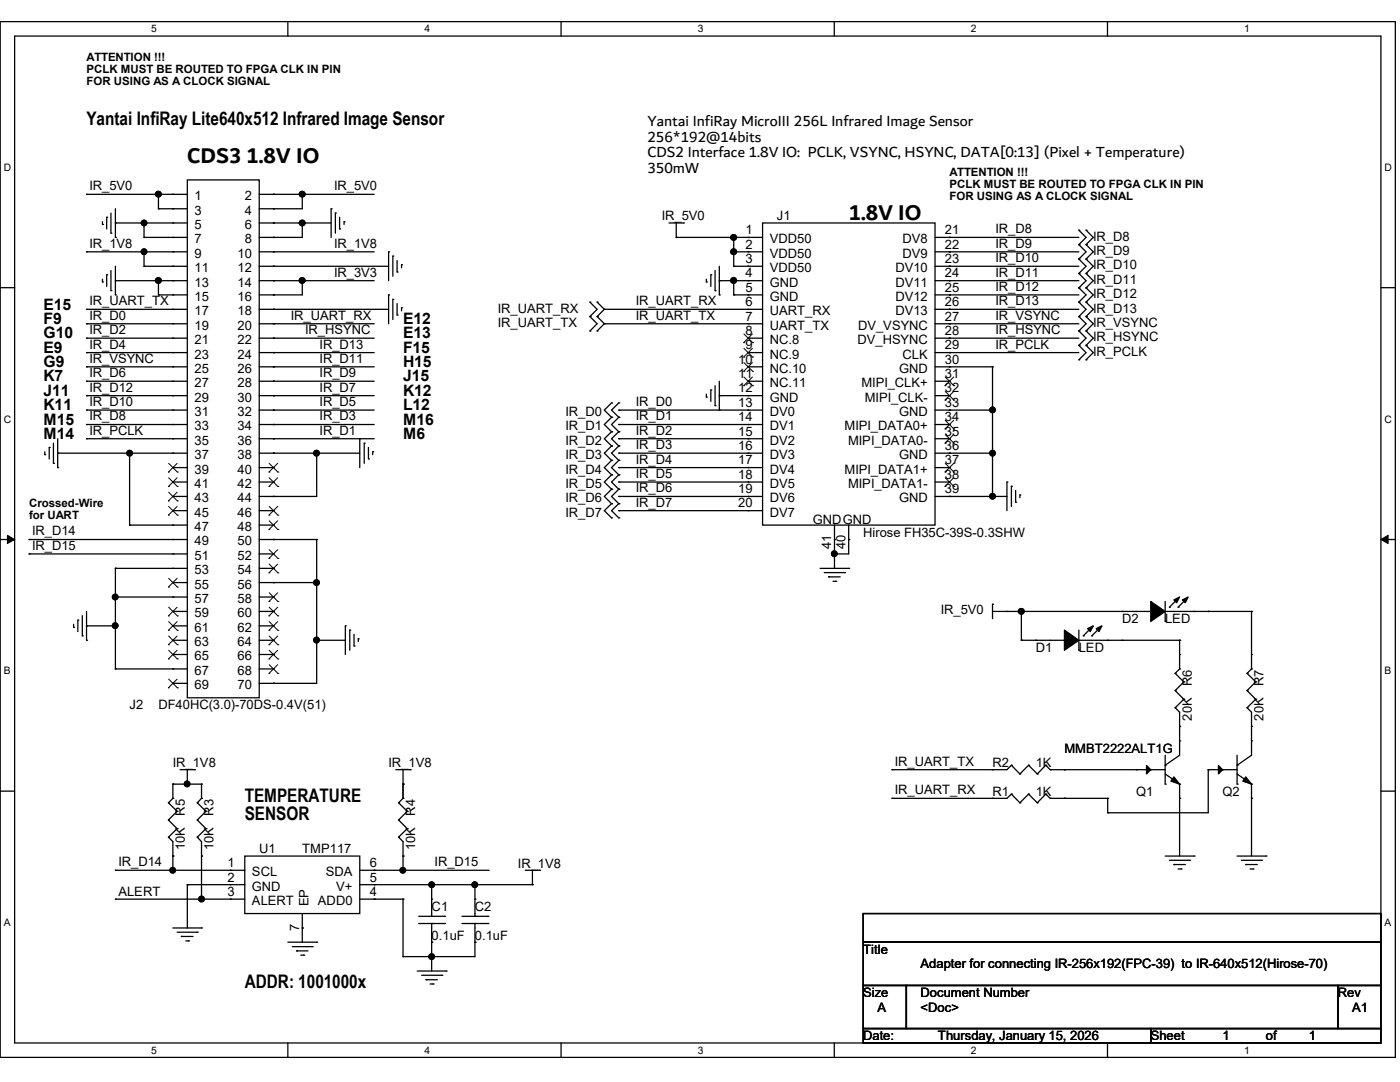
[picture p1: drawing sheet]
<svg xmlns="http://www.w3.org/2000/svg" width="279mm" height="216mm" viewBox="0 0 279 216" stroke-linecap="round" stroke-linejoin="round" font-family="sans-serif">
<path d="M0 4.3h278.5v206.7h-278.5zM2.9 7.2h272.7v200.9h-272.7z" fill="none" stroke="#000" stroke-width=".25"/>
<g fill="#fff">
<path d="M30.2 4.6h1.1v2.3h-1.1z"/>
<path d="M30.2 208.4h1.1v2.3h-1.1z"/>
</g>
<path d="M57.4 4.3v2.9M57.4 208.1v2.9" fill="none" stroke="#000" stroke-width=".25"/>
<g fill="#fff">
<path d="M84.7 4.6h1.1v2.3h-1.1z"/>
<path d="M84.7 208.4h1.1v2.3h-1.1z"/>
</g>
<path d="M112 4.3v2.9M112 208.1v2.9" fill="none" stroke="#000" stroke-width=".25"/>
<g fill="#fff">
<path d="M139.2 4.6h1.1v2.3h-1.1z"/>
<path d="M139.2 208.4h1.1v2.3h-1.1z"/>
</g>
<path d="M166.5 4.3v2.9M166.5 208.1v2.9" fill="none" stroke="#000" stroke-width=".25"/>
<g fill="#fff">
<path d="M193.8 4.6h1.1v2.3h-1.1z"/>
<path d="M193.8 208.4h1.1v2.3h-1.1z"/>
</g>
<path d="M221 4.3v2.9M221 208.1v2.9" fill="none" stroke="#000" stroke-width=".25"/>
<g fill="#fff">
<path d="M248.3 4.6h1.1v2.3h-1.1z"/>
<path d="M248.3 208.4h1.1v2.3h-1.1z"/>
<path d="M.8 32.3h1.4v2.2h-1.4z"/>
<path d="M276.3 32.3h1.4v2.2h-1.4z"/>
<path d="M.8 82.5h1.4v2.3h-1.4z"/>
<path d="M276.3 82.5h1.4v2.3h-1.4z"/>
</g>
<path d="M0 57.4h2.9M275.6 57.4h2.9" fill="none" stroke="#000" stroke-width=".25"/>
<g fill="#fff">
<path d="M.8 132.8h1.3v2.2h-1.3z"/>
<path d="M276.3 132.8h1.3v2.2h-1.3z"/>
</g>
<path d="M0 107.7h2.9M275.6 107.7h2.9" fill="none" stroke="#000" stroke-width=".25"/>
<path d="M1.5 106.8l1.4 .9-1.4 .8zM275.6 107.7l1.4-.9v1.7z" fill="#000" stroke="#000" stroke-width=".2"/>
<g fill="#fff">
<path d="M.8 183h1.3v2.2h-1.3z"/>
<path d="M276.3 183h1.3v2.2h-1.3z"/>
</g>
<g fill="none" stroke="#000" stroke-width=".25">
<path d="M17.3 38.8h.1M17.3 38.8h20.1M31.6 38.8h.1M31.6 38.8v2.9M34.5 38.8h.1M37.4 35.9h14.3v103.3h-14.3zM51.7 38.8h23M54.6 38.8h.1M60.3 38.8h.1M60.3 38.8v2.9h-8.6M17.3 50.2h.1M17.3 50.2h20.1"/>
<path d="M20.4 44.8h.1M20.4 56.3h.1M20.4 44.2v.6M20.4 55.7v.6M21.3 43.3h.1M21.3 54.8h.1M21.3 43.3v2.4M21.3 54.8v2.3M22.1 46.5h.1M22.1 58h.1M22.1 42.5v4M22.1 54v4"/>
<path d="M23 47.4h.1M23 58.8h.1M23 44.5h.1M23 56h.1M23 41.7v5.7M23 53.1v5.7M23 44.5h14.4M23 56h14.4M28.7 44.5h.1M28.7 47.4h.1M28.7 50.2h.1M28.7 53.1h.1"/>
<path d="M28.7 47.4h8.7M28.7 53.1h8.7M28.7 44.5v2.9M28.7 50.2v2.9M31.6 41.7h.1M31.6 56h.1M31.6 58.8h.1M31.6 41.7h5.8M31.6 58.8h5.8M31.6 56v2.8M34.5 41.7h.1M34.5 44.5h.1"/>
<path d="M34.5 47.4h.1M34.5 50.2h.1M34.5 53.1h.1M34.5 56h.1M34.5 58.8h.1M51.7 44.5h14.4M51.7 50.2h23M51.7 53.1h25.9M51.7 56h23M54.6 41.7h.1M54.6 44.5h.1M54.6 47.4h.1"/>
<path d="M54.6 50.2h.1M54.6 53.1h.1M54.6 56h.1M54.6 58.8h.1M60.3 44.5h.1M60.3 56h.1M60.3 44.5v2.9h-8.6M60.3 56v2.8h-8.6M66.1 41.7h.1M66.1 41.7v5.7M66.9 42.5h.1M66.9 42.5v4"/>
<path d="M67.8 45.7h.1M67.8 43.3v2.4M68.7 44.2h.1M68.7 44.2v.6M77.6 50.2h.1M77.6 58.8h.1M77.6 50.2v5.8M77.6 58.8v5.8M78.4 51.1h.1M78.4 59.7h.1M78.4 51.1v4M78.4 59.7v4.1"/>
<path d="M79.2 54.3h.1M79.2 52v2.3M80.1 52.8h.1M80.1 52.8v.6M133.5 44.5h2.9M135 47.4h.1M135 44.5v2.9M135 47.4h17.2M136.4 44.5h.1M141 56.3h.1M141 55.7v.6M141.9 54.8h.1"/>
<path d="M141.9 54.8v2.3M142.7 58h.1M142.7 54v4M143.6 58.8h.1M143.6 56h.1M143.6 53.1v5.7M143.6 56h8.6M146.4 47.4h.1M146.4 50.2h.1M146.4 53.1h.1M146.4 56h.1M146.4 58.8h.1"/>
<path d="M146.4 50.2h5.8M146.4 53.1h5.8M146.4 58.8h5.8M146.4 47.4v5.7M146.4 56v2.8M149.3 47.4h.1M149.3 50.2h.1M149.3 53.1h.1M149.3 56h.1M149.3 58.8h.1M152.2 44.5h34.4v60.3h-34.4zM186.6 47.4h28.7"/>
<path d="M186.6 50.2h28.7M186.6 53.1h28.7M186.6 56h28.7M186.6 58.8h28.7M189.5 47.4h.1M189.5 50.2h.1M189.5 53.1h.1M189.5 56h.1M189.5 58.8h.1M215.3 48.8h.1M215.3 45.9h.1M215.3 51.7h.1"/>
<path d="M215.3 54.6h.1M215.3 57.4h.1M215.3 45.9l1.4 1.5-1.4 1.4M215.3 48.8l1.4 1.4-1.4 1.5M215.3 51.7l1.4 1.4-1.4 1.5M215.3 54.6l1.4 1.4-1.4 1.4M215.3 57.4l1.4 1.4-1.4 1.5M216.7 48.8h.1M216.7 45.9h.1M216.7 51.7h.1M216.7 54.6h.1M216.7 57.4h.1"/>
<path d="M216.7 45.9l1.5 1.5-1.5 1.4M216.7 48.8l1.5 1.4-1.5 1.5M216.7 51.7l1.5 1.4-1.5 1.5M216.7 54.6l1.5 1.4-1.5 1.4M216.7 57.4l1.5 1.4-1.5 1.5M17.3 61.7h.1M17.3 64.6h.1M17.3 67.5h.1M17.3 70.4h.1M17.3 73.2h.1M17.3 76.1h.1M17.3 79h.1"/>
<path d="M17.3 61.7h20.1M17.3 64.6h20.1M17.3 67.5h20.1M17.3 70.4h20.1M17.3 73.2h20.1M17.3 76.1h20.1M17.3 79h20.1M34.5 61.7h.1M34.5 64.6h.1M34.5 67.5h.1M34.5 70.4h.1M34.5 73.2h.1"/>
<path d="M34.5 76.1h.1M34.5 79h.1M51.7 61.7h25.9M51.7 64.6h23M51.7 67.5h23M51.7 70.4h23M51.7 73.2h23M51.7 76.1h23M51.7 79h23M54.6 61.7h.1M54.6 64.6h.1M54.6 67.5h.1"/>
<path d="M54.6 70.4h.1M54.6 73.2h.1M54.6 76.1h.1M54.6 79h.1M79.2 62.9h.1M79.2 60.6v2.3M80.1 61.4h.1M80.1 61.4v.6M117.7 60.3h.1M117.7 63.2h.1M117.7 66h.1M117.7 60.3l1.5 1.4-1.5 1.5"/>
<path d="M117.7 63.2l1.5 1.4-1.5 1.4M119.2 63.2h.1M119.2 60.3h.1M119.2 66h.1M119.2 60.3l1.4 1.4M119.2 63.2l1.4 1.4M120.6 61.7h.1M120.6 64.6h.1M120.6 61.7l-1.4 1.5M120.6 64.6l-1.4 1.4M120.6 61.7h31.6M120.6 64.6h31.6"/>
<path d="M141 79.2h.1M141 78.7v.5M141.9 77.8h.1M141.9 77.8v2.3M142.7 77v3.9M143.6 79h.1M143.6 76.1v5.7M143.6 79h8.6M149.3 61.7h.1M149.3 64.6h.1M149.3 67.5h.1M149.3 70.4h.1"/>
<path d="M149.3 73.2h.1M149.3 76.1h.1M149.3 79h.1M149.3 67.5h2.9M149.3 70.4h2.9M149.3 73.2h2.9M149.3 76.1h2.9M186.6 61.7h28.7M186.6 64.6h28.7M186.6 67.5h28.7M186.6 70.4h28.7M186.6 73.2h11.5"/>
<path d="M186.6 76.1h2.9M186.6 79h2.9M189.5 61.7h.1M189.5 64.6h.1M189.5 67.5h.1M189.5 70.4h.1M189.5 73.2h.1M189.5 76.1h.1M189.5 79h.1M198.1 73.2h.1M198.1 73.2v25.9M215.3 60.3h.1"/>
<path d="M215.3 63.2h.1M215.3 66h.1M215.3 68.9h.1M215.3 71.8h.1M215.3 60.3l1.4 1.4-1.4 1.5M215.3 63.2l1.4 1.4-1.4 1.4M215.3 66l1.4 1.5-1.4 1.4M215.3 68.9l1.4 1.5-1.4 1.4M216.7 60.3h.1M216.7 63.2h.1M216.7 66h.1M216.7 68.9h.1"/>
<path d="M216.7 71.8h.1M216.7 60.3l1.5 1.4-1.5 1.5M216.7 63.2l1.5 1.4-1.5 1.4M216.7 66l1.5 1.5-1.5 1.4M216.7 68.9l1.5 1.5-1.5 1.4M8.9 90.7h.1M8.9 90.1v.6M9.8 89.3h.1M9.8 89.3v2.3M10.7 92.5h.1M10.7 88.4v4.1M11.5 93.3h.1"/>
<path d="M11.5 90.4h.1M11.5 87.5v5.8M11.5 90.4h25.9M17.3 81.8h.1M17.3 84.7h.1M17.3 87.5h.1M17.3 81.8h20.1M17.3 84.7h20.1M17.3 87.5h20.1M25.9 90.4h.1M25.9 90.4v14.4M34.5 81.8h.1"/>
<path d="M34.5 84.7h.1M34.5 87.5h.1M34.5 90.4h.1M34.5 93.3h.1M34.5 96.2h.1M34.5 99.1h.1M34.5 93.3h2.9M34.5 96.2h2.9M34.5 99.1h2.9M51.7 81.8h23M51.7 84.7h23M51.7 87.5h23"/>
<path d="M51.7 90.4h20.1M51.7 93.3h2.9M51.7 96.2h2.9M54.6 81.8h.1M54.6 84.7h.1M54.6 87.5h.1M54.6 90.4h.1M54.6 93.3h.1M54.6 96.2h.1M54.6 99.1h.1M63.2 90.4h.1M63.2 90.4v8.7h-11.5"/>
<path d="M71.8 87.5h.1M71.8 87.5v5.8M72.7 88.4h.1M72.7 88.4v4.1M73.5 91.6h.1M73.5 89.3v2.3M74.4 90.1h.1M74.4 90.1v.6M122 80.4h.1M122 83.3h.1M122 86.1h.1M122 89h.1"/>
<path d="M122 91.9h.1M122 94.7h.1M122 97.6h.1M122 80.4l-1.4 1.4 1.4 1.5M122 83.3l-1.4 1.4 1.4 1.4M122 86.1l-1.4 1.4 1.4 1.5M122 89l-1.4 1.4 1.4 1.5M122 91.9l-1.4 1.4 1.4 1.4M122 94.7l-1.4 1.5 1.4 1.4M122 97.6l-1.4 1.5 1.4 1.4M123.5 80.4h.1M123.5 83.3h.1"/>
<path d="M123.5 86.1h.1M123.5 89h.1M123.5 91.9h.1M123.5 94.7h.1M123.5 97.6h.1M123.5 81.8h.1M123.5 84.7h.1M123.5 87.5h.1M123.5 90.4h.1M123.5 93.3h.1M123.5 96.2h.1M123.5 99.1h.1"/>
<path d="M123.5 80.4l-1.5 1.4 1.5 1.5M123.5 83.3l-1.5 1.4 1.5 1.4M123.5 86.1l-1.5 1.4 1.5 1.5M123.5 89l-1.5 1.4 1.5 1.5M123.5 91.9l-1.5 1.4 1.5 1.4M123.5 94.7l-1.5 1.5 1.5 1.4M123.5 97.6l-1.5 1.5 1.5 1.4M123.5 81.8h28.7M123.5 84.7h28.7M123.5 87.5h28.7M123.5 90.4h28.7M123.5 93.3h28.7"/>
<path d="M123.5 96.2h28.7M123.5 99.1h28.7M142.7 80.9h.1M143.6 81.8h.1M149.3 81.8h.1M149.3 84.7h.1M149.3 87.5h.1M149.3 90.4h.1M149.3 93.3h.1M149.3 96.2h.1M149.3 99.1h.1M186.6 81.8h11.5"/>
<path d="M186.6 84.7h2.9M186.6 87.5h2.9M186.6 90.4h11.5M186.6 93.3h2.9M186.6 96.2h2.9M186.6 99.1h14.4M189.5 81.8h.1M189.5 84.7h.1M189.5 87.5h.1M189.5 90.4h.1M189.5 93.3h.1M189.5 96.2h.1"/>
<path d="M189.5 99.1h.1M198.1 81.8h.1M198.1 90.4h.1M198.1 99.1h.1M201 96.2h.1M201 96.2v5.7M201.8 97h.1M201.8 97v4M202.7 97.9v2.3M203.5 98.8h.1M203.5 98.8v.5M5.8 107.7h.1"/>
<path d="M5.8 110.5h.1M5.8 107.7h31.6M5.8 110.5h31.6M23 113.4h.1M23 119.1h.1M23 113.4v20.1M23 113.4h14.4M23 119.1h14.4M25.9 104.8h.1M25.9 104.8h11.5M34.5 101.9h.1M34.5 104.8h.1"/>
<path d="M34.5 107.7h.1M34.5 110.5h.1M34.5 113.4h.1M34.5 116.2h.1M34.5 119.1h.1M34.5 101.9h2.9M34.5 116.2h2.9M51.7 113.4h2.9M51.7 101.9h2.9M51.7 104.8h2.9M51.7 107.7h11.5M51.7 110.5h2.9"/>
<path d="M51.7 116.2h11.5M51.7 119.1h2.9M54.6 101.9h.1M54.6 104.8h.1M54.6 107.7h.1M54.6 110.5h.1M54.6 113.4h.1M54.6 116.2h.1M54.6 119.1h.1M63.2 107.7h.1M63.2 116.2h.1M63.2 107.7v28.7h-11.5"/>
<path d="M122 100.5h.1M122 103.3h.1M122 100.5l-1.4 1.4 1.4 1.4M123.5 100.5h.1M123.5 103.3h.1M123.5 101.9h.1M123.5 100.5l-1.5 1.4 1.5 1.4M123.5 101.9h28.7M149.3 101.9h.1M163.7 113.4h5.7M164.5 114.3h4M165.4 115.1h.1"/>
<path d="M165.4 115.1h2.3M166.2 116h.6M166.5 107.7h.1M166.5 110.5h.1M166.5 104.8v8.6M166.8 116h.1M168.5 114.3h.1M169.4 113.4h.1M169.4 107.7h.1M169.4 104.8v5.7h-2.9M202.7 100.2h.1M235.1 119.4l-1.7 1.8"/>
<path d="M236.9 119.4l-1.8 1.8M14.7 125.2h.1M14.7 124.6v.6M15.5 123.7h.1M15.5 123.7v2.3M16.4 126.9h.1M16.4 122.9v4M17.3 127.8h.1M17.3 124.9h.1M17.3 122v5.8M17.3 124.9h5.7M23 124.9h.1"/>
<path d="M23 133.5h.1M23 133.5h14.4M34.5 122h.1M34.5 124.9h.1M34.5 127.8h.1M34.5 130.6h.1M34.5 133.5h.1M34.5 136.4h.1M34.5 122h2.9M34.5 124.9h2.9M34.5 127.8h2.9M34.5 130.6h2.9"/>
<path d="M34.5 136.4h2.9M51.7 122h2.9M51.7 124.9h2.9M51.7 127.8h2.9M51.7 130.6h2.9M51.7 133.5h2.9M54.6 122h.1M54.6 124.9h.1M54.6 127.8h.1M54.6 130.6h.1M54.6 133.5h.1M54.6 136.4h.1"/>
<path d="M63.2 127.8h.1M63.2 127.8h5.7M68.9 124.9h.1M68.9 124.9v5.7M69.8 125.7h.1M69.8 125.7v4.1M70.7 128.9h.1M70.7 126.6v2.3M71.5 127.5h.1M71.5 127.5v.5M198.1 120.6h.1M198.1 122h31.6"/>
<path d="M198.1 120.6v2.8M201 122h.1M203.8 122h.1M203.8 127.8h.1M203.8 127.8h8.6M203.8 122v5.8M206.7 127.8h.1M212.4 127.8h.1M215.3 129.8h.1M215.3 127.8h20.1M215.3 125.7v4.1M216.2 126.9h.1"/>
<path d="M217.9 126.9h.1M217.9 125.2l-1.7 1.7M219.6 125.2l-1.7 1.7M221.1 127.8h.1M223.9 122h.1M223.9 127.8h.1M229.7 122h.1M232.5 124h.1M232.5 122h17.3M232.5 120v4M233.4 121.2h.1M234.5 137.8h.1"/>
<path d="M234.5 134.4h.1M234.5 137.8l1.8 1.7M234.5 134.4l1.8 1.7M235.1 121.2h.1M235.4 133.5h.1M235.4 130.6h.1M235.4 127.8h.1M235.4 127.8v5.7M235.4 133.5l-.9 .9M236.3 139.5h.1M236.3 136.1h.1M236.3 139.5l-1.8 1.7"/>
<path d="M236.3 136.1l-1.8 1.7M238.3 122h.1M241.1 122h.1M248.9 137.8h.1M248.9 134.4h.1M248.9 137.8l1.7 1.7M248.9 134.4l1.7 1.7M249.8 133.5h.1M249.8 130.6h.1M249.8 122h.1M249.8 122v11.5M249.8 133.5l-.9 .9"/>
<path d="M250.6 139.5h.1M250.6 136.1h.1M250.6 139.5l-1.7 1.7M250.6 136.1l-1.7 1.7M0 157.9h2.9M34.5 159.3h.1M34.5 156.5h.1M34.5 159.3l-.9 .9M34.5 156.5v2.8M34.5 156.5h5.7M35.9 153.6h2.9M37.4 156.5h.1"/>
<path d="M37.4 153.6v2.9M38.8 153.6h.1M40.2 159.3h.1M40.2 156.5h.1M40.2 159.3l-.8 .9M40.2 156.5v2.8M79 153.6h2.9M80.4 156.5h.1M80.4 159.3h.1M80.4 153.6v5.7M80.4 159.3l-.9 .9M81.9 153.6h.1"/>
<path d="M178 153.6h.1M178 159.3h.1M198.1 153.6h.1M198.1 159.3h.1M201.8 152.7h.1M201.8 158.5h.1M201.8 152.7l-.8 .9h-23M201.8 152.7l1.7 1.7M201.8 158.5l-.8 .8h-23M201.8 158.5l1.7 1.7M203.5 154.4h.1M205.3 152.7h.1"/>
<path d="M205.3 158.5h.1M205.3 152.7l-1.8 1.7M205.3 152.7l1.7 1.7M205.3 158.5l-1.8 1.7M205.3 158.5l1.7 1.7M207 154.4h.1M208.7 152.7h.1M208.7 158.5h.1M208.7 152.7l-1.7 1.7M208.7 152.7l.9 .9M208.7 158.5l-1.7 1.7M208.7 158.5l.9 .8"/>
<path d="M209.6 153.6h.1M209.6 159.3h.1M209.6 153.6h22.9M209.6 159.3h11.5M212.4 153.6h.1M212.4 159.3h.1M221.1 159.3h.1M221.1 159.3v2.9M226.8 153.6h.1M229.7 153.6h.1M232.5 152.7h.1M232.5 156.5h.1"/>
<path d="M232.5 150.7v5.8M232.5 154.4l2.9 2.1M234.5 141.2h.1M234.5 141.2l.9 .9v8.6l-2.9 2M235.4 156.5h.1M235.4 159.3h.1M235.4 147.8h.1M235.4 144.9h.1M235.4 156.5v14.3M241.1 153.6h.1M241.1 153.6h5.8M241.1 153.6v8.6h-20"/>
<path d="M244 153.6h.1M246.9 152.7h.1M246.9 156.5h.1M246.9 154.4l2.9 2.1M246.9 150.7v5.8M248.9 141.2h.1M248.9 141.2l.9 .9v8.6l-2.9 2M249.8 156.5h.1M249.8 159.3h.1M249.8 147.8h.1M249.8 144.9h.1M249.8 156.5v14.3"/>
<path d="M275.6 157.9h2.9M23 173.7h.1M23 179.4h.1M23 173.7h25.9M23 179.4h25.9M33.6 167h.1M33.6 163.6h.1M33.6 160.2h.1M33.6 167l.9 .9v5.8M33.6 163.6l1.7 1.8M33.6 160.2l1.7 1.7M34.5 170.8h.1"/>
<path d="M34.5 173.7h.1M35.3 165.4h.1M35.3 161.9h.1M35.3 165.4l-1.7 1.6M35.3 161.9l-1.7 1.7M37.4 176.5h.1M37.4 176.5v8.7M37.4 176.5h11.5M39.4 167h.1M39.4 163.6h.1M39.4 160.2h.1M39.4 167l.8 .9v11.5"/>
<path d="M39.4 163.6l1.7 1.8M39.4 160.2l1.7 1.7M40.2 170.8h.1M40.2 179.4h.1M41.1 165.4h.1M41.1 161.9h.1M41.1 165.4l-1.7 1.6M41.1 161.9l-1.7 1.7M46 173.7h.1M46 176.5h.1M46 179.4h.1M48.9 170.8h22.9v11.5h-22.9z"/>
<path d="M71.8 173.7h25.8M71.8 176.5h34.5M71.8 179.4h8.6M74.7 179.4h.1M74.7 176.5h.1M74.7 173.7h.1M79.5 167h.1M79.5 163.6h.1M79.5 160.2h.1M79.5 167l.9 .9v5.8M79.5 163.6l1.8 1.8M79.5 160.2l1.8 1.7"/>
<path d="M80.4 170.8h.1M80.4 179.4h.1M80.4 173.7h.1M80.4 179.4v11.5M81.3 165.4h.1M81.3 161.9h.1M81.3 165.4l-1.8 1.6M81.3 161.9l-1.8 1.7M86.1 179.4h.1M86.1 176.5h.1M86.1 176.5v6.3M94.8 179.4h.1"/>
<path d="M94.8 176.5h.1M94.8 176.5v6.3M104.8 173.7h2.9M106.3 176.5h.1M106.3 173.7v2.8M107.7 173.7h.1M203.5 160.2h.1M207 160.2h.1M221.1 162.2h.1M232.5 170.8h5.8M233.4 171.7h4M234.3 172.5h.1"/>
<path d="M234.3 172.5h2.3M235.1 173.4h.6M235.7 173.4h.1M237.4 171.7h.1M238.3 170.8h.1M246.9 170.8h5.7M247.7 171.7h4.1M248.6 172.5h.1M248.6 172.5h2.3M249.5 173.4h.6M250.1 173.4h.1M251.8 171.7h.1"/>
<path d="M252.6 170.8h.1M34.5 185.2h5.7M35.3 186h4.1M36.2 186.9h.1M36.2 186.9h2.3M37.1 187.7h.5M37.6 187.7h.1M39.4 186h.1M40.2 185.2h.1M57.4 188h5.8M58.3 188.9h4M59.2 189.7h.1"/>
<path d="M59.2 189.7h2.3M60 190.6h.6M60.3 185.2h.1M60.3 182.3v5.7M60.6 190.6h.1M62.3 188.9h.1M63.2 188h.1M80.4 190.9h.1M83.3 193.8h5.7M83.6 184.3h5.1M83.6 182.8h5.1M84.2 194.6h4"/>
<path d="M85 195.5h.1M85 195.5h2.3M85.9 196.3h.5M86.1 182.8h.1M86.1 184.3h.1M86.1 188h.1M86.1 190.9h.1M86.1 184.3v9.5M86.4 196.3h.1M88.2 194.6h.1M88.7 184.3h.1M88.7 182.8h.1"/>
<path d="M89 193.8h.1M92.2 184.3h5.2M92.2 182.8h5.2M94.8 182.8h.1M94.8 184.3h.1M94.8 188h.1M94.8 184.3v6.6h-14.4M97.4 184.3h.1M97.4 182.8h.1M172.3 182.3h103.3v5.7h-103.3zM172.3 188h103.3v8.6h-103.3zM172.3 196.6h8.6v8.6h-8.6z"/>
<path d="M180.9 196.6h86.1v8.6h-86.1zM267 196.6h8.6v8.6h-8.6zM172.3 205.2h57.4v2.9h-57.4zM229.7 205.2h45.9v2.9h-45.9z"/>
</g>
<g fill="#000" stroke="#000" stroke-width=".25">
<path d="M228.8 152.7l.9 .9-.9 .8zM234.3 155l1.1 1.5-1.7-.6zM243.2 152.7l.8 .9-.8 .8zM248.6 155l1.2 1.5-1.8-.6z"/>
<path d="M234.3 119.7l1.1-.6-.6 1.2z" fill-rule="evenodd"/>
<path d="M236 119.7l1.1-.6-.5 1.2z" fill-rule="evenodd"/>
<path d="M212.4 125.7l2.9 2.1-2.9 2z" fill-rule="evenodd"/>
<path d="M217 125.4l1.2-.5-.6 1.1z" fill-rule="evenodd"/>
<path d="M218.8 125.4l1.1-.5-.6 1.1z" fill-rule="evenodd"/>
<path d="M229.7 120l2.8 2-2.8 2z" fill-rule="evenodd"/>
<circle cx="31.6" cy="38.7" r=".56"/>
<circle cx="60.3" cy="38.7" r=".56"/>
<circle cx="28.7" cy="44.5" r=".55"/>
<circle cx="28.7" cy="50.2" r=".55"/>
<circle cx="31.6" cy="56" r=".56"/>
<circle cx="60.3" cy="44.5" r=".56"/>
<circle cx="60.3" cy="56" r=".56"/>
<circle cx="146.4" cy="56" r=".56"/>
<circle cx="146.4" cy="50.2" r=".56"/>
<circle cx="146.4" cy="47.4" r=".56"/>
<circle cx="25.9" cy="90.4" r=".55"/>
<circle cx="63.2" cy="90.4" r=".55"/>
<circle cx="198.1" cy="90.4" r=".55"/>
<circle cx="198.1" cy="81.8" r=".55"/>
<circle cx="198.1" cy="99" r=".55"/>
<circle cx="23" cy="119.1" r=".55"/>
<circle cx="63.2" cy="116.2" r=".55"/>
<circle cx="166.5" cy="110.5" r=".55"/>
<circle cx="23" cy="124.8" r=".55"/>
<circle cx="63.2" cy="127.7" r=".55"/>
<circle cx="203.8" cy="122" r=".56"/>
<circle cx="37.3" cy="156.4" r=".55"/>
<circle cx="34.5" cy="173.7" r=".55"/>
<circle cx="40.2" cy="179.4" r=".55"/>
<circle cx="80.4" cy="173.7" r=".55"/>
<circle cx="86.1" cy="176.5" r=".55"/>
<circle cx="94.7" cy="176.5" r=".55"/>
<circle cx="86.1" cy="190.9" r=".55"/>
</g>
<g fill="none" stroke="#000" stroke-width=".2">
<path d="M148.4 68.4h.1M148.4 71.2h.1M148.4 74.1h.1M148.4 77h.1M148.5 66.6l1.7 1.8M148.5 69.5l1.7 1.7M148.5 72.3l1.7 1.8M148.5 75.2l1.7 1.8M150.2 66.6l-1.8 1.8M150.2 69.5l-1.8 1.7M150.2 72.3l-1.8 1.8M150.2 75.2l-1.8 1.8"/>
<path d="M150.2 68.4h.1M150.2 71.2h.1M150.2 74.1h.1M150.2 77h.1M188.6 77h.1M188.6 79.8h.1M188.6 75.2l1.8 1.8M188.6 78.1l1.8 1.7M190.3 75.2l-1.7 1.8M190.3 78.1l-1.7 1.7M190.4 77h.1M190.4 79.8h.1"/>
<path d="M33.6 94.2h.1M33.6 97.1h.1M33.6 99.9h.1M33.7 98.2l1.7 1.7M33.7 92.5l1.7 1.7M33.7 95.3l1.7 1.8M35.3 92.5l-1.7 1.7M35.3 95.3l-1.7 1.8M35.3 98.2l-1.7 1.7M35.4 94.2h.1M35.4 97.1h.1M35.4 99.9h.1"/>
<path d="M53.7 94.2h.1M53.7 97.1h.1M53.7 92.5l1.8 1.7M53.7 95.3l1.8 1.8M55.4 92.5l-1.7 1.7M55.4 95.3l-1.7 1.8M55.5 94.2h.1M55.5 97.1h.1M188.6 85.6h.1M188.6 88.4h.1M188.6 94.2h.1M188.6 97.1h.1"/>
<path d="M188.6 83.9l1.8 1.7M188.6 86.7l1.8 1.7M188.6 92.5l1.8 1.7M188.6 95.3l1.8 1.8M190.3 83.9l-1.7 1.7M190.3 86.7l-1.7 1.7M190.3 92.5l-1.7 1.7M190.3 95.3l-1.7 1.8M190.4 85.6h.1M190.4 88.4h.1M190.4 94.2h.1M190.4 97.1h.1"/>
<path d="M33.6 102.8h.1M33.6 117.1h.1M33.7 101l1.7 1.8M33.7 115.4l1.7 1.7M35.3 115.4l-1.7 1.7M35.3 101l-1.7 1.8M35.4 102.8h.1M35.4 117.1h.1M53.7 102.8h.1M53.7 105.7h.1M53.7 111.4h.1M53.7 114.3h.1"/>
<path d="M53.7 101l1.8 1.8M53.7 103.9l1.8 1.8M53.7 109.7l1.8 1.7M53.7 112.6l1.8 1.7M53.7 118.3l1.8 1.7M55.4 101l-1.7 1.8M55.4 103.9l-1.7 1.8M55.4 109.7l-1.7 1.7M55.4 112.6l-1.7 1.7M55.4 118.3l-1.7 1.7M55.5 102.8h.1M55.5 105.7h.1"/>
<path d="M55.5 111.4h.1M55.5 114.3h.1M33.6 122.9h.1M33.6 125.8h.1M33.6 128.7h.1M33.6 131.5h.1M33.6 137.2h.1M33.7 121.2l1.7 1.7M33.7 124l1.7 1.8M33.7 126.9l1.7 1.8M33.7 129.8l1.7 1.7M33.7 135.5l1.7 1.7"/>
<path d="M35.3 129.8l-1.7 1.7M35.3 121.2l-1.7 1.7M35.3 124l-1.7 1.8M35.3 126.9l-1.7 1.8M35.3 135.5l-1.7 1.7M35.4 122.9h.1M35.4 125.8h.1M35.4 128.7h.1M35.4 131.5h.1M35.4 137.2h.1M53.7 120h.1M53.7 122.9h.1"/>
<path d="M53.7 125.8h.1M53.7 128.7h.1M53.7 131.5h.1M53.7 134.4h.1M53.7 121.2l1.8 1.7M53.7 124l1.8 1.8M53.7 126.9l1.8 1.8M53.7 129.8l1.8 1.7M53.7 132.6l1.8 1.8M55.4 121.2l-1.7 1.7M55.4 124l-1.7 1.8M55.4 126.9l-1.7 1.8"/>
<path d="M55.4 129.8l-1.7 1.7M55.4 132.6l-1.7 1.8M55.5 120h.1M55.5 122.9h.1M55.5 125.8h.1M55.5 128.7h.1M55.5 131.5h.1M55.5 134.4h.1"/>
</g>
<g font-size="4.6">
<text x="37.4" y="32.5">CDS3 1.8V IO</text>
<text x="169.4" y="43.9">1.8V IO</text>
</g>
<g font-size="3.7">
<text x="17.3" y="25">Yantai InfiRay Lite640x512 Infrared Image Sensor</text>
<text x="48.9" y="159.9">TEMPERATURE</text>
<text x="48.9" y="163.7">SENSOR</text>
<text x="48.9" y="197.2">ADDR: 1001000x</text>
</g>
<g font-size="3.1">
<text x="129.2" y="25.1">Yantai InfiRay MicroIII 256L Infrared Image Sensor</text>
<text x="129.2" y="28.2">256*192@14bits</text>
<text x="129.2" y="31.4">CDS2 Interface 1.8V IO: PCLK, VSYNC, HSYNC, DATA[0:13] (Pixel + Temperature)</text>
<text x="129.2" y="34.5">350mW</text>
<text x="8.7" y="61.8">E15</text>
<text x="8.7" y="64.6">F9</text>
<text x="80.4" y="64.6">E12</text>
<text x="8.7" y="67.5">G10</text>
<text x="8.7" y="70.4">E9</text>
<text x="80.4" y="67.5">E13</text>
<text x="80.4" y="70.4">F15</text>
<text x="8.7" y="73.3">G9</text>
<text x="8.7" y="76.1">K7</text>
<text x="80.4" y="73.3">H15</text>
<text x="80.4" y="76.1">J15</text>
<text x="8.7" y="79">J11</text>
<text x="8.7" y="81.9">K11</text>
<text x="80.4" y="79">K12</text>
<text x="80.4" y="81.9">L12</text>
<text x="8.7" y="84.8">M15</text>
<text x="8.7" y="87.6">M14</text>
<text x="80.4" y="84.8">M16</text>
<text x="80.4" y="87.6">M6</text>
</g>
<g font-size="2.6">
<text x="17.9" y="38">IR_5V0</text>
<text x="38.8" y="40">1</text>
<text x="48.9" y="40">2</text>
<text x="66.7" y="38">IR_5V0</text>
<text x="38.8" y="42.8">3</text>
<text x="38.8" y="45.7">5</text>
<text x="48.9" y="42.8">4</text>
<text x="48.9" y="45.7">6</text>
<text x="132.1" y="44">IR_5V0</text>
<text x="148.8" y="46.7">1</text>
<text x="155" y="44">J1</text>
<text x="188.6" y="46.7">21</text>
<text x="198.7" y="46.6">IR_D8</text>
<text x="17.9" y="49.4">IR_1V8</text>
<text x="38.8" y="48.6">7</text>
<text x="38.8" y="51.4">9</text>
<text x="47.4" y="51.4">10</text>
<text x="48.9" y="48.6">8</text>
<text x="66.7" y="49.4">IR_1V8</text>
<text x="148.8" y="49.6">2</text>
<text x="148.8" y="52.5">3</text>
<text x="153.6" y="48.6">VDD50</text>
<text x="153.6" y="51.4">VDD50</text>
<text x="180.1" y="48.6">DV8</text>
<text x="180.1" y="51.4">DV9</text>
<text x="188.6" y="49.6">22</text>
<text x="188.6" y="52.5">23</text>
<text x="198.7" y="49.4">IR_D9</text>
<text x="198.7" y="52.3">IR_D10</text>
<text x="218.2" y="48">IR_D8</text>
<text x="218.2" y="50.8">IR_D9</text>
<text x="218.2" y="53.7">IR_D10</text>
<text x="38.8" y="54.3">11</text>
<text x="38.8" y="57.2">13</text>
<text x="47.4" y="54.3">12</text>
<text x="47.4" y="57.2">14</text>
<text x="66.7" y="55.2">IR_3V3</text>
<text x="148.8" y="55.4">4</text>
<text x="148.8" y="58.2">5</text>
<text x="153.6" y="54.3">VDD50</text>
<text x="153.6" y="57.2">GND</text>
<text x="178.7" y="54.3">DV10</text>
<text x="178.7" y="57.2">DV11</text>
<text x="188.6" y="55.4">24</text>
<text x="188.6" y="58.2">25</text>
<text x="198.7" y="55.2">IR_D11</text>
<text x="198.7" y="58">IR_D12</text>
<text x="218.2" y="56.6">IR_D11</text>
<text x="218.2" y="59.5">IR_D12</text>
<text x="17.9" y="60.9">IR_UART_TX</text>
<text x="17.9" y="63.8">IR_D0</text>
<text x="38.8" y="60">15</text>
<text x="38.8" y="62.9">17</text>
<text x="38.8" y="65.8">19</text>
<text x="47.4" y="60">16</text>
<text x="47.4" y="62.9">18</text>
<text x="47.4" y="65.8">20</text>
<text x="58" y="63.8">IR_UART_RX</text>
<text x="99.4" y="62.4">IR_UART_RX</text>
<text x="99.4" y="65.2">IR_UART_TX</text>
<text x="126.9" y="60.9">IR_UART_RX</text>
<text x="126.9" y="63.8">IR_UART_TX</text>
<text x="148.8" y="61.1">6</text>
<text x="148.8" y="64">7</text>
<text x="153.6" y="60">GND</text>
<text x="153.6" y="62.9">UART_RX</text>
<text x="153.6" y="65.8">UART_TX</text>
<text x="171.2" y="65.8">DV_VSYNC</text>
<text x="178.7" y="60">DV12</text>
<text x="178.7" y="62.9">DV13</text>
<text x="188.6" y="61.1">26</text>
<text x="188.6" y="64">27</text>
<text x="198.7" y="60.9">IR_D13</text>
<text x="198.7" y="63.8">IR_VSYNC</text>
<text x="218.2" y="62.4">IR_D13</text>
<text x="218.2" y="65.2">IR_VSYNC</text>
<text x="17.9" y="66.7">IR_D2</text>
<text x="17.9" y="69.6">IR_D4</text>
<text x="38.8" y="68.7">21</text>
<text x="38.8" y="71.5">23</text>
<text x="47.4" y="68.7">22</text>
<text x="47.4" y="71.5">24</text>
<text x="60.9" y="66.7">IR_HSYNC</text>
<text x="63.8" y="69.6">IR_D13</text>
<text x="148.8" y="66.8">8</text>
<text x="148.8" y="69.7">9</text>
<text x="153.6" y="68.7">NC.8</text>
<text x="153.6" y="71.5">NC.9</text>
<text x="171.1" y="68.7">DV_HSYNC</text>
<text x="180.1" y="71.5">CLK</text>
<text x="188.6" y="66.8">28</text>
<text x="188.6" y="69.7">29</text>
<text x="198.7" y="66.7">IR_HSYNC</text>
<text x="198.7" y="69.6">IR_PCLK</text>
<text x="218.2" y="68.1">IR_HSYNC</text>
<text x="218.2" y="71">IR_PCLK</text>
<text x="17.9" y="72.4">IR_VSYNC</text>
<text x="17.9" y="75.3">IR_D6</text>
<text x="38.8" y="74.4">25</text>
<text x="38.8" y="77.3">27</text>
<text x="47.4" y="74.4">26</text>
<text x="47.4" y="77.3">28</text>
<text x="63.8" y="72.4">IR_D11</text>
<text x="63.8" y="75.3">IR_D9</text>
<text x="147.3" y="72.6">10</text>
<text x="147.3" y="75.4">11</text>
<text x="153.6" y="74.4">NC.10</text>
<text x="153.6" y="77.3">NC.11</text>
<text x="171.9" y="77.3">MIPI_CLK+</text>
<text x="179.4" y="74.4">GND</text>
<text x="188.6" y="72.6">30</text>
<text x="188.6" y="75.4">31</text>
<text x="17.9" y="78.1">IR_D12</text>
<text x="17.9" y="81">IR_D10</text>
<text x="17.9" y="83.9">IR_D8</text>
<text x="38.8" y="80.1">29</text>
<text x="38.8" y="83">31</text>
<text x="47.4" y="80.1">30</text>
<text x="47.4" y="83">32</text>
<text x="63.8" y="78.1">IR_D7</text>
<text x="63.8" y="81">IR_D5</text>
<text x="63.8" y="83.9">IR_D3</text>
<text x="112.9" y="83">IR_D0</text>
<text x="126.9" y="81">IR_D0</text>
<text x="126.9" y="83.9">IR_D1</text>
<text x="147.3" y="78.3">12</text>
<text x="147.3" y="81.2">13</text>
<text x="153.6" y="80.1">GND</text>
<text x="153.6" y="83">DV0</text>
<text x="172.6" y="80.1">MIPI_CLK-</text>
<text x="179.4" y="83">GND</text>
<text x="188.6" y="78.3">32</text>
<text x="188.6" y="81.2">33</text>
<text x="17.9" y="86.7">IR_PCLK</text>
<text x="38.8" y="85.9">33</text>
<text x="38.8" y="88.7">35</text>
<text x="47.4" y="85.9">34</text>
<text x="47.4" y="88.7">36</text>
<text x="63.8" y="86.7">IR_D1</text>
<text x="112.9" y="85.9">IR_D1</text>
<text x="112.9" y="88.7">IR_D2</text>
<text x="126.9" y="86.7">IR_D2</text>
<text x="126.9" y="89.6">IR_D3</text>
<text x="147.3" y="84.1">14</text>
<text x="147.3" y="86.9">15</text>
<text x="147.3" y="89.8">16</text>
<text x="153.6" y="85.9">DV1</text>
<text x="153.6" y="88.7">DV2</text>
<text x="168.6" y="85.9">MIPI_DATA0+</text>
<text x="169.2" y="88.7">MIPI_DATA0-</text>
<text x="188.6" y="84.1">34</text>
<text x="188.6" y="86.9">35</text>
<text x="188.6" y="89.8">36</text>
<text x="38.8" y="91.6">37</text>
<text x="38.8" y="94.5">39</text>
<text x="47.4" y="91.6">38</text>
<text x="47.4" y="94.5">40</text>
<text x="112.9" y="91.6">IR_D3</text>
<text x="112.9" y="94.5">IR_D4</text>
<text x="126.9" y="92.5">IR_D4</text>
<text x="126.9" y="95.4">IR_D5</text>
<text x="147.3" y="92.7">17</text>
<text x="147.3" y="95.5">18</text>
<text x="153.6" y="91.6">DV3</text>
<text x="153.6" y="94.5">DV4</text>
<text x="168.6" y="94.5">MIPI_DATA1+</text>
<text x="179.4" y="91.6">GND</text>
<text x="188.6" y="92.7">37</text>
<text x="188.6" y="95.5">38</text>
<text x="38.8" y="97.4">41</text>
<text x="38.8" y="100.2">43</text>
<text x="47.4" y="97.4">42</text>
<text x="47.4" y="100.2">44</text>
<text x="112.9" y="97.4">IR_D5</text>
<text x="112.9" y="100.2">IR_D6</text>
<text x="126.9" y="98.3">IR_D6</text>
<text x="126.9" y="101.1">IR_D7</text>
<text x="147.3" y="98.4">19</text>
<text x="147.3" y="101.3">20</text>
<text x="153.6" y="97.4">DV5</text>
<text x="153.6" y="100.2">DV6</text>
<text x="169.2" y="97.4">MIPI_DATA1-</text>
<text x="179.4" y="100.2">GND</text>
<text x="188.6" y="98.4">39</text>
<text x="6.4" y="106.8">IR_D14</text>
<text x="38.8" y="103.1">45</text>
<text x="38.8" y="106">47</text>
<text x="47.4" y="103.1">46</text>
<text x="47.4" y="106">48</text>
<text x="112.9" y="103.1">IR_D7</text>
<text x="153.6" y="103.1">DV7</text>
<text x="162.2" y="104.5">GNDGND</text>
<text x="172.3" y="107.1">Hirose FH35C-39S-0.3SHW</text>
<text x="6.4" y="109.7">IR_D15</text>
<text x="38.8" y="108.8">49</text>
<text x="38.8" y="111.7">51</text>
<text x="47.4" y="108.8">50</text>
<text x="47.4" y="111.7">52</text>
<text x="165.9" y="109.6" transform="rotate(-90 165.9 109.6)">41</text>
<text x="168.7" y="109.6" transform="rotate(-90 168.7 109.6)">40</text>
<text x="38.8" y="114.6">53</text>
<text x="38.8" y="117.4">55</text>
<text x="47.4" y="114.6">54</text>
<text x="47.4" y="117.4">56</text>
<text x="38.8" y="120.3">57</text>
<text x="38.8" y="123.2">59</text>
<text x="47.4" y="120.3">58</text>
<text x="47.4" y="123.2">60</text>
<text x="187.7" y="122.6">IR_5V0</text>
<text x="223.9" y="124.3">D2</text>
<text x="232.5" y="124.3">LED</text>
<text x="38.8" y="126.1">61</text>
<text x="38.8" y="128.9">63</text>
<text x="38.8" y="131.8">65</text>
<text x="47.4" y="126.1">62</text>
<text x="47.4" y="128.9">64</text>
<text x="47.4" y="131.8">66</text>
<text x="206.7" y="130.1">D1</text>
<text x="215.3" y="130.1">LED</text>
<text x="38.8" y="134.7">67</text>
<text x="38.8" y="137.5">69</text>
<text x="47.4" y="134.7">68</text>
<text x="47.4" y="137.5">70</text>
<text x="237.8" y="136.9" transform="rotate(-90 237.8 136.9)">R6</text>
<text x="252.2" y="136.9" transform="rotate(-90 252.2 136.9)">R7</text>
<text x="25.9" y="141.6">J2</text>
<text x="31.6" y="141.6">DF40HC(3.0)-70DS-0.4V(51)</text>
<text x="237.8" y="143.8" transform="rotate(-90 237.8 143.8)">20K</text>
<text x="252.2" y="143.8" transform="rotate(-90 252.2 143.8)">20K</text>
<text x="34.5" y="153">IR_1V8</text>
<text x="77.6" y="153">IR_1V8</text>
<text x="178.6" y="152.8">IR_UART_TX</text>
<text x="198.1" y="153">R2</text>
<text x="206.7" y="153">1K</text>
<text x="212.4" y="150.2">MMBT2222ALT1G</text>
<text x="178.6" y="158.5">IR_UART_RX</text>
<text x="198.1" y="158.8">R1</text>
<text x="206.7" y="158.8">1K</text>
<text x="226.8" y="158.8">Q1</text>
<text x="244" y="158.8">Q2</text>
<text x="36.9" y="162.8" transform="rotate(-90 36.9 162.8)">R5</text>
<text x="42.6" y="162.8" transform="rotate(-90 42.6 162.8)">R3</text>
<text x="82.8" y="162.8" transform="rotate(-90 82.8 162.8)">R4</text>
<text x="23.6" y="172.8">IR_D14</text>
<text x="36.9" y="169.6" transform="rotate(-90 36.9 169.6)">10K</text>
<text x="42.6" y="169.6" transform="rotate(-90 42.6 169.6)">10K</text>
<text x="45.4" y="173">1</text>
<text x="51.7" y="170.3">U1</text>
<text x="60.3" y="170.3">TMP117</text>
<text x="73.8" y="173">6</text>
<text x="82.8" y="169.6" transform="rotate(-90 82.8 169.6)">10K</text>
<text x="86.7" y="172.8">IR_D15</text>
<text x="103.4" y="173.1">IR_1V8</text>
<text x="23.6" y="178.8">ALERT</text>
<text x="45.4" y="175.9">2</text>
<text x="45.4" y="178.8">3</text>
<text x="50.3" y="174.8">SCL</text>
<text x="50.3" y="177.7">GND</text>
<text x="65" y="174.8">SDA</text>
<text x="67.1" y="177.7">V+</text>
<text x="73.8" y="178.8">4</text>
<text x="73.8" y="175.9">5</text>
<text x="50.3" y="180.6">ALERT</text>
<text x="59.7" y="185.7" transform="rotate(-90 59.7 185.7)">7</text>
<text x="61.6" y="180.8" transform="rotate(-90 61.6 180.8)">EP</text>
<text x="63.5" y="180.6">ADD0</text>
<text x="86.1" y="181.7">C1</text>
<text x="94.8" y="181.7">C2</text>
<text x="86.1" y="187.5">0.1uF</text>
<text x="94.8" y="187.5">0.1uF</text>
<text x="172.3" y="190.3">Title</text>
<text x="183.7" y="193.2">Adapter for connecting IR-256x192(FPC-39) to IR-640x512(Hirose-70)</text>
<text x="172.3" y="199">Size</text>
<text x="175.1" y="201.8">A</text>
<text x="183.7" y="199">Document Number</text>
<text x="183.7" y="201.8">&lt;Doc&gt;</text>
<text x="267" y="199">Rev</text>
<text x="269.8" y="201.8">A1</text>
<text x="172.3" y="207.6">Date:</text>
<text x="187.2" y="207.6">Thursday, January 15, 2026</text>
<text x="229.7" y="207.6">Sheet</text>
<text x="244" y="207.6">1</text>
<text x="252.6" y="207.6">of</text>
<text x="261.2" y="207.6">1</text>
</g>
<g font-size="2.3">
<text x="17.3" y="12.2">ATTENTION !!!</text>
<text x="17.3" y="14.6">PCLK MUST BE ROUTED TO FPGA CLK IN PIN</text>
<text x="17.3" y="16.9">FOR USING AS A CLOCK SIGNAL</text>
<text x="189.5" y="35.1">ATTENTION !!!</text>
<text x="189.5" y="37.5">PCLK MUST BE ROUTED TO FPGA CLK IN PIN</text>
<text x="189.5" y="39.9">FOR USING AS A CLOCK SIGNAL</text>
<text x="5.8" y="101.2">Crossed-Wire</text>
<text x="5.8" y="103.5">for UART</text>
</g>
<g font-size="2.1">
<text x="30.2" y="6.4">5</text>
<text x="84.7" y="6.4">4</text>
<text x="139.2" y="6.4">3</text>
<text x="193.8" y="6.4">2</text>
<text x="248.3" y="6.4">1</text>
<text x=".8" y="34.1">D</text>
<text x="276.3" y="34.1">D</text>
<text x=".8" y="84.3">C</text>
<text x="276.3" y="84.3">C</text>
<text x=".8" y="134.6">B</text>
<text x="276.3" y="134.6">B</text>
<text x=".8" y="184.8">A</text>
<text x="276.3" y="184.8">A</text>
<text x="30.2" y="210.2">5</text>
<text x="84.7" y="210.2">4</text>
<text x="139.2" y="210.2">3</text>
<text x="193.8" y="210.2">2</text>
<text x="248.3" y="210.2">1</text>
</g>
</svg>
